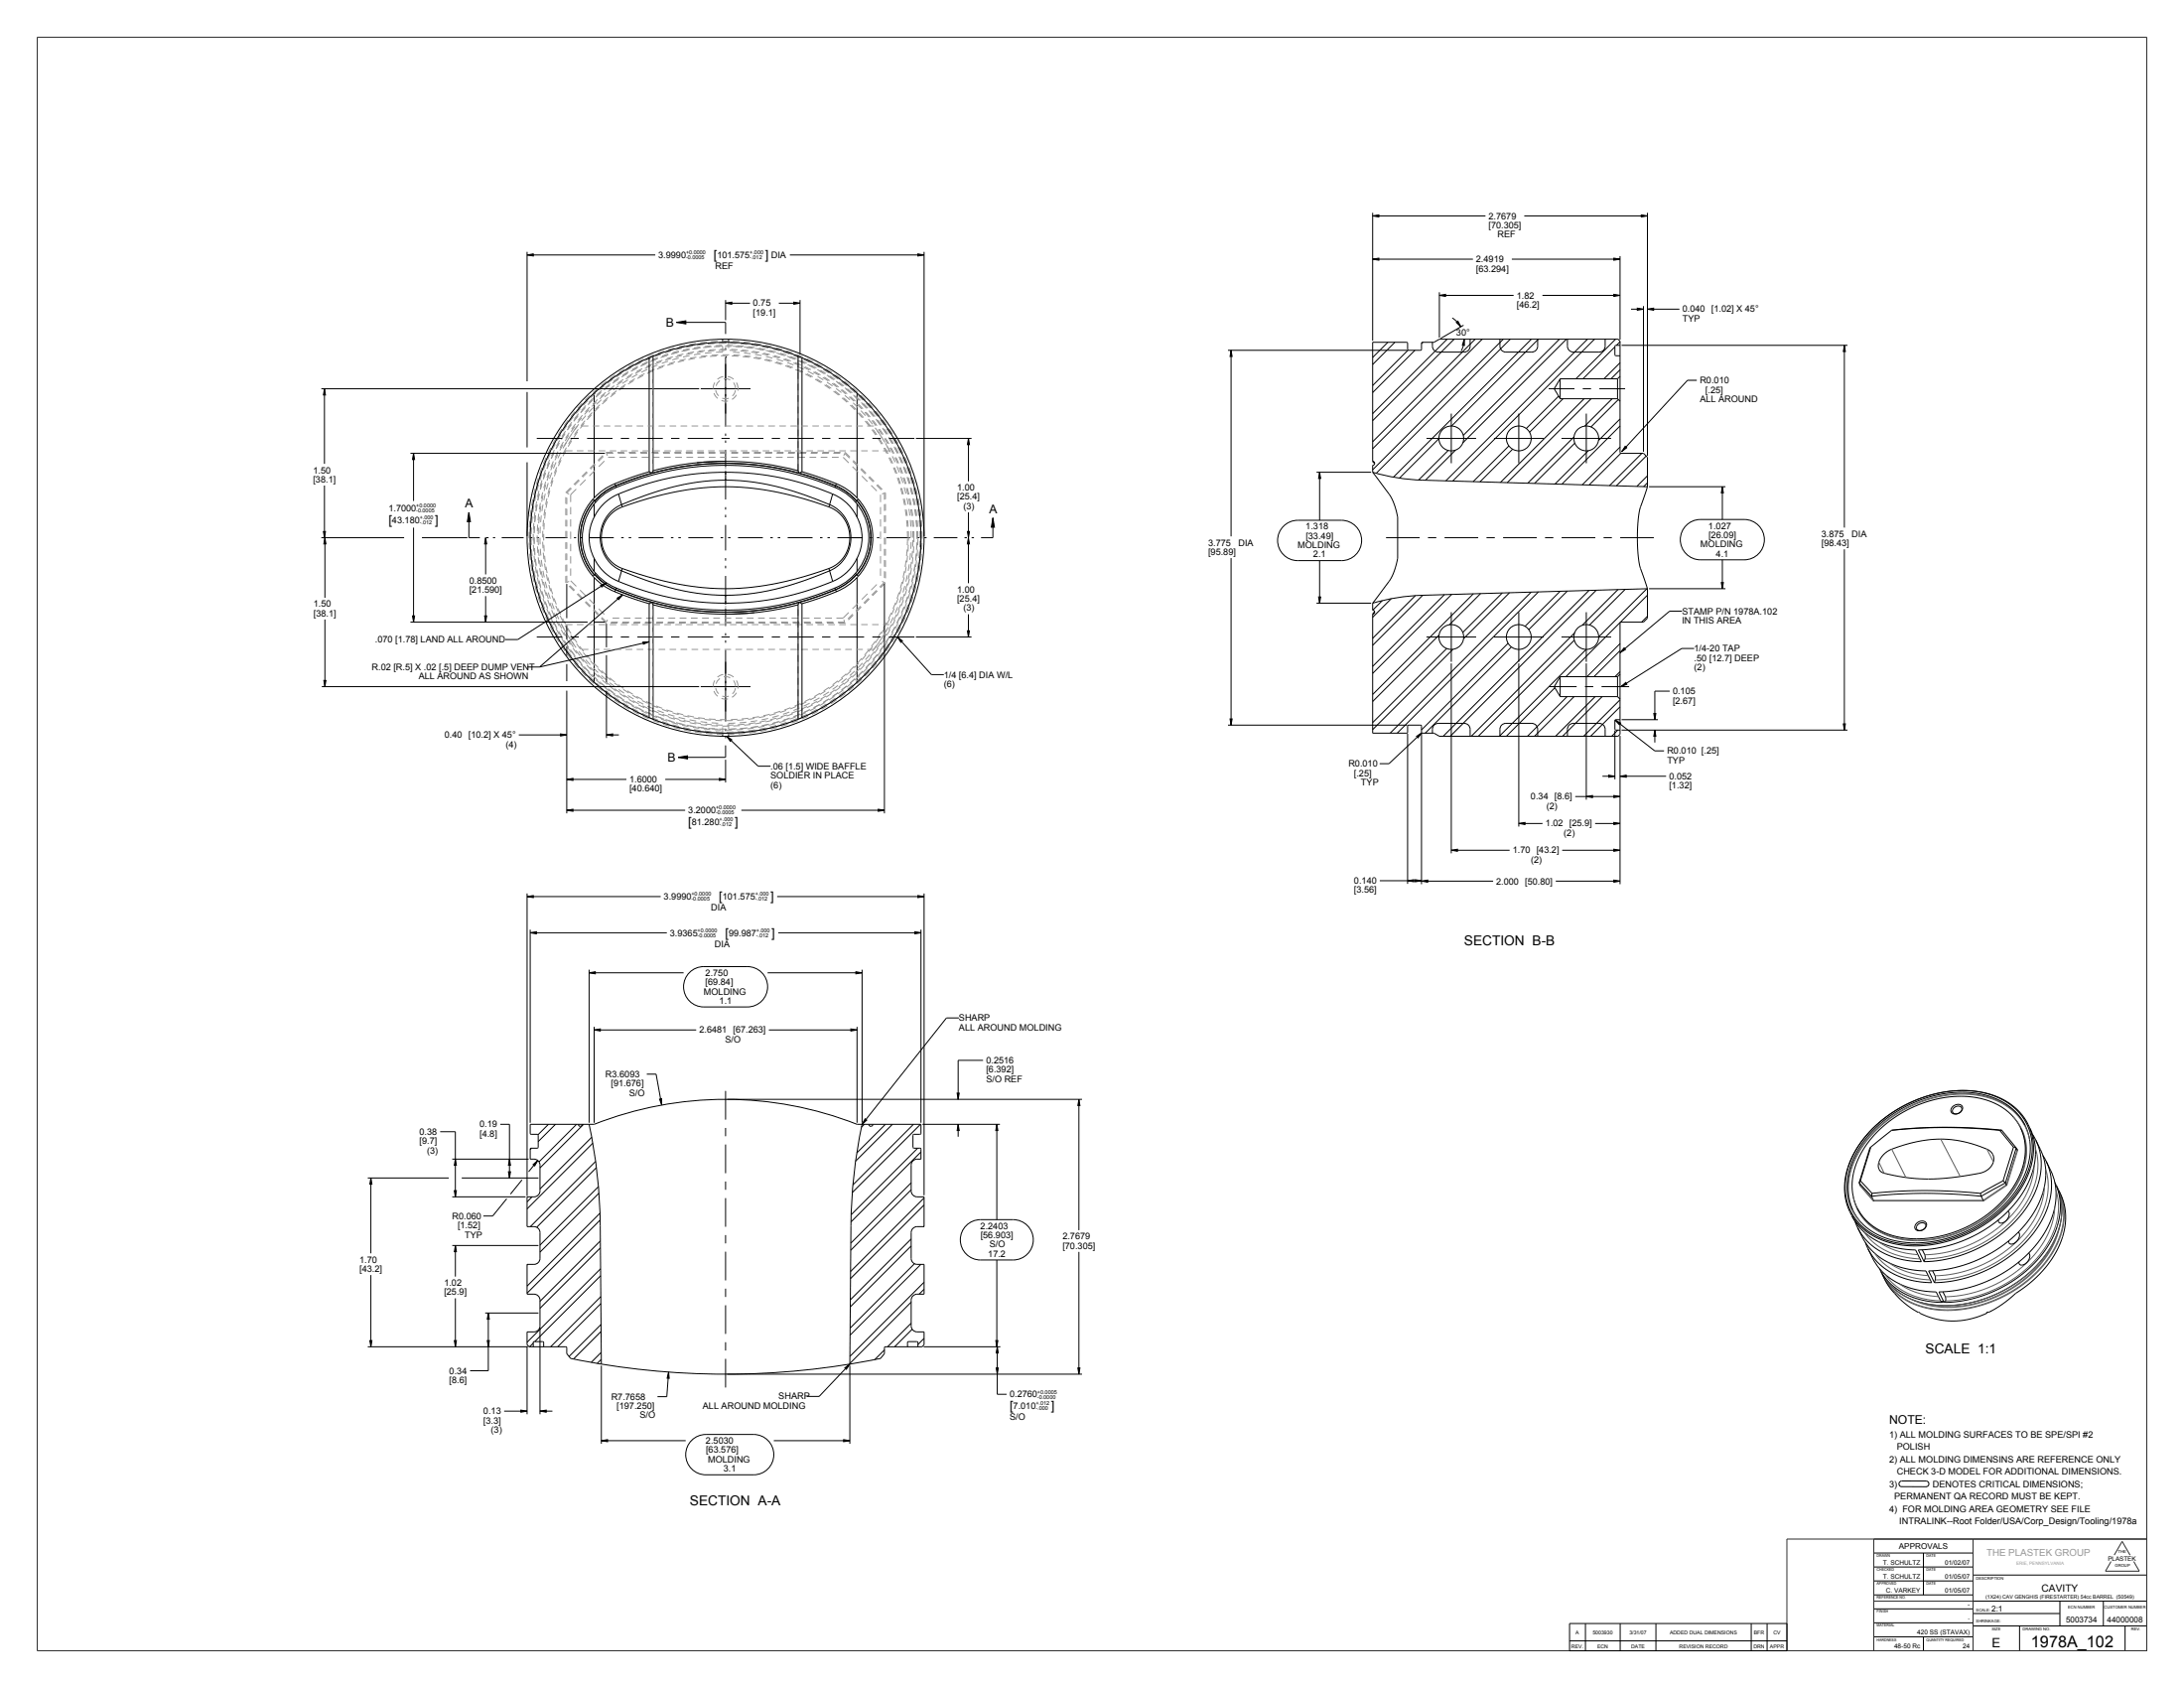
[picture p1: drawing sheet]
<svg xmlns="http://www.w3.org/2000/svg" width="1118mm" height="864mm" viewBox="0 0 1118 864" stroke-linecap="round" stroke-linejoin="round" font-family="sans-serif">
<g fill="#000">
<path d="M702 110h4v1zM840 110h3l-3 1zM270 130h3v1zM470 130h3l-3 1zM702 133l4-1v1zM826 132l3 1h-3zM371 155h3v1zM406 155h3l-3 1zM737 151h3v1zM826 151h3l-3 1zM838 158h3l-3 1zM843 158h3v1z"/>
<path d="M346 165l5-1v2zM630 179l1 3h-2zM745 165l1-1 2 3zM749 174v3h-1zM944 177v3h-1zM166 199l1 3h-2zM212 232v3h-1zM496 224v3h-1zM832 228v1l-2 2zM675 242l1 3h-1zM881 249l1 3h-1zM165 272h2l-1 3z"/>
<path d="M166 275l1 3h-1zM240 262l1 5h-2zM249 275v3h-1zM496 275v3h-1zM495 272h1v3zM508 265l1 5h-2zM307 299l3-1-2 2zM211 315h1v3zM248 315h1v3zM316 306l3-2-2 3zM675 305h1l-1 4zM881 298h1l-1 3z"/>
<path d="M329 329l3-1-3 2zM459 326l3 2-1 1zM495 323h1v3zM831 331l1 1-3 2zM166 348h1l-1 3zM830 351l2-2 1 1zM287 375l3 1-3 1zM310 376l4-1v2zM372 377l2 1v1zM629 368h2l-1 3zM725 377l3-2-2 2zM826 368l3 2v1z"/>
<path d="M847 374v3h-1zM846 365h1v3zM943 370h1v4zM290 399l3-1v1zM347 387h5v1zM368 398l3 1h-3zM823 397h3l-3 1zM829 397h3v1zM290 415l3-1v1zM449 414l4 1h-4zM812 408l3-1v1zM826 407l3 1h-3z"/>
<path d="M743 435l3-1v2zM777 421h3v1zM826 434l3 1-3 1zM826 421h3l-3 1zM270 459l3-1v1zM470 458l3 1h-3zM720 451l3-1v1zM724 450l3 1h-3zM727 451l4-1v1zM826 450l3 1h-3zM271 477h3v1zM468 477h3l-3 1z"/>
<path d="M301 498l4-1v1zM438 497l3 1h-3zM304 527l3-1v1zM435 526l4 1h-4zM338 562h1v3zM443 572l1 1-3 2zM490 575l1 3h-1zM490 559h1l-1 3zM510 575l1 3h-1zM552 562l1 4h-1zM233 593l1 3h-2zM261 593v3h-1z"/>
<path d="M273 596l2-2-1 2zM190 603v3h-1zM232 609h2l-1 3zM260 599h1v4zM233 637l1 3h-2zM250 672v3h-1zM189 686h1v3zM232 686h2l-1 3zM249 686h1v3zM432 700l3-2-2 3zM510 686h1l-1 3zM510 689l1 3h-1z"/>
<path d="M342 702v3h-1zM510 700h1l-1 3zM552 700h1l-1 3zM267 721l3 1h-3zM276 722l4-1v1zM308 737h3v1zM432 737h3l-3 1z"/>
</g>
<g fill="none" stroke="#000" stroke-width=".51">
<path d="M702 110h4v1zM702 109v65M702 110h58M780 110h63M840 110h3l-3 1zM843 109v124M270 130h3v1zM270 129v66M270 130h65M404 130h69M470 130h3l-3 1zM473 129v145"/>
<path d="M702 133l4-1v1zM702 133h52M774 133h55M826 132l3 1h-3zM829 131v43M371 155h3v1zM371 154v10M371 155h13M399 155h10M406 155h3l-3 1zM409 154v27M737 151h3v1z"/>
<path d="M737 150v23M737 151h38M789 151h40M826 151h3l-3 1zM835 158h6M838 158h3l-3 1zM841 157v74M843 158h3v1zM843 158h16M346 165l5-1v2zM346 165h25v6M370 174v1"/>
<path d="M371 174v2M371 178v1M373 174v1M628 179h92M630 179l1 3h-2zM630 179v95M710 175l-8 8M714 175l-12 11M721 179l-19 18M724 179l-22 22M728 175l-1 1M741 174l-39 38"/>
<path d="M743 163l4 4M744 174l-42 41M745 165l1-1 2 3zM749 166l-12 7M749 174v3h-1zM749 174l-1 6M752 174v4l-1 1-1 1h-15l-2-2v-3M755 174l-53 52M758 174l-56 56M768 174v4l1 2h2h14l2-2v-4M769 174l-67 66M773 174l-69 68"/>
<path d="M784 174l-71 70M787 174l-44 44M798 174l-49 49M802 174l-53 52M802 174v4l1 2h2h14l2-2v-4M812 174l-72 72M816 174l-73 72M826 177l-16 17M827 174l-21 20M829 177h-2h-1v5h3M829 175l-2 2M830 177h115"/>
<path d="M944 177v3h-1zM944 177v93M164 199h194M166 199l1 3h-2zM166 199v38M371 183h.1M371 183v12M371 198v1M798 194l-3 5 3 5M798 194v10M798 194h30M828 194v10"/>
<path d="M829 186l-8 8M829 189l-5 5M829 193l-1 1M868 195h-4l-34 36M270 201v28M304 201v54M371 202v1M371 206v12M439 201v54M798 203l-17 16M798 204h30M800 204l-17 17"/>
<path d="M811 204l-43 43M814 204l-43 43M825 204l-14 14M828 204l1 1M828 204l-14 14M829 214l-11 11M829 218l-30 30M210 232h100M212 232v3h-1zM212 232v24M270 237v37M357 237l17-1 16 1"/>
<path d="M371 222v1M371 225v2M371 230v9M371 240h.1M469 224h28M496 224v3h-1zM496 224v22M702 236v-61h18v1l1 3h6l1-4h6l3-1h91l1 1v56l1 1h11l2 2v15M702 238v4M702 238h.1M702 236h.1M702 236l1 1"/>
<path d="M703 237h.1M703 237l-1 1M736 224l-20 21M741 230l-15 16M745 230l-16 16M772 228l-18 18M774 230l-17 17M805 224l-23 23M806 227l-21 20M813 231l-17 17M829 229l-19 19M829 232l-16 16"/>
<path d="M832 228v1l-2 2zM840 232l-16 16M842 233l-15 16M166 248v27M303 255l1 1M303 255a30 30 0 0 0 0 40M304 255h-1M304 258v7M304 256a29 29 0 0 0 0 38M304 256h.1M304 256l1 1M315 249l-6 3-5 4"/>
<path d="M315 249v-1a21 21 0 0 0-11 7M315 249l-5 3-6 4M315 249h.1M315 249a28 28 0 0 0-17 26 28 28 0 0 0 17 26M317 253l1 5M317 253a24 24 0 0 0-13 12M318 258a18 18 0 0 0-11 17M318 258v1M318 259a17 17 0 0 0-10 16 17 17 0 0 0 10 16M371 242v4M371 246a135 135 0 0 1 54 12M371 242a139 139 0 0 1 55 11"/>
<path d="M371 242a139 139 0 0 0-54 11M371 246a135 135 0 0 0-53 12M371 241v2M371 243v1M371 244h.1M371 245v11M371 259v2M424 259a140 140 0 0 0-106 0M424 259a17 17 0 0 1 11 16 17 17 0 0 1-11 16M425 258l-1 1M425 258a18 18 0 0 1 10 17M426 253a24 24 0 0 1 13 12"/>
<path d="M426 253l-1 5M427 249a144 144 0 0 0-112 0M427 249a28 28 0 0 1 18 26 28 28 0 0 1-18 26M428 249h.1M428 249a143 143 0 0 0-113 0M428 249h-1M428 249l5 3 5 4M428 249v-1a21 21 0 0 1 11 7M428 249l5 2 5 5M438 256v1M438 256h.1M438 256a29 29 0 0 1 0 38"/>
<path d="M439 255h.1M439 258v7M439 255a30 30 0 0 1 0 40M439 255l-1 1M674 242h28M675 242l1 3h-1zM675 242v24M702 242a102 102 0 0 0 27 4l114 3M702 242l4 4a34 34 0 0 1 9 19v21a34 34 0 0 1-9 18l-4 5M843 249l-2 5a62 62 0 0 0 2 47M843 243l-5 6M843 247l-2 2"/>
<path d="M844 249h39M881 249l1 3h-1zM881 249v17M164 275h43M165 272h2l-1 3zM166 275l1 3h-1zM166 275v31M212 270v48M216 275h23M240 262l1 5h-2zM240 262v13h6M249 275v3h-1z"/>
<path d="M249 275v19M249 275h1M252 275h1M257 275h11M271 275h1M275 275h1M279 275h11M294 275h1M297 275h1M301 275h6M301 275l1 6 2 5M304 265l-2 5-1 5"/>
<path d="M307 275a18 18 0 0 0 11 17M314 275h-12M318 275h1M322 275h1M327 275h13M343 275h2M347 275h1M352 275h13M369 275h1M371 263v2M371 269v13M373 275h1"/>
<path d="M378 275h12M394 275h1M398 275h1M403 275h13M420 275h1M423 275h2M429 275h12M435 275a18 18 0 0 1-10 17M435 275h6M439 265l1 5 1 5M441 275l-1 6-1 5M445 275h1"/>
<path d="M449 275h1M454 275h12M469 275h2M473 275h1M478 275h12M494 275h1M495 272h1v3zM496 275v3h-1zM496 262v36M497 275h1M508 265l1 5h-2zM508 265v10h-6"/>
<path d="M656 270l3-3 4-1h23a10 10 0 0 1 11 11 10 10 0 0 1-11 10h-22a10 10 0 0 1-9-6 10 10 0 0 1 1-11zM862 269l3-2 4-1h24a10 10 0 0 1 10 10 10 10 0 0 1-10 10h-23a10 10 0 0 1-9-6 10 10 0 0 1 1-11zM290 299v17M303 295h1M304 286a24 24 0 0 0 13 11M304 286v6M304 295v54M304 295a17 17 0 0 0 11 7M304 294l-1 1M304 294h.1M304 294l6 5 5 3M304 294l5 4 6 4"/>
<path d="M305 293l-1 1M307 299l3-1-2 2zM310 298l-45 29h-6M317 297a139 139 0 0 0 54 12M318 292a135 135 0 0 0 53 13M318 292l-1 5M318 291v1M371 286v1M371 289v2M371 295v11M424 291l1 1M424 291a140 140 0 0 1-106 0"/>
<path d="M425 292l1 5M425 292a135 135 0 0 1-54 13M426 297a139 139 0 0 1-55 12M438 293v1M438 294l-4 4-6 4M438 294h.1M438 294l1 1M439 295a17 17 0 0 1-11 7M439 286a24 24 0 0 1-13 11M439 286v6M439 295v54M439 295h.1"/>
<path d="M453 299v117M630 286v85M675 287v22M881 298h1l-1 3zM881 286v15M944 281v93M166 317v34M210 318h91M211 315h1v3zM248 315h1v3zM249 305v13M290 320v7"/>
<path d="M304 318h6M310 319v12M315 302h.1M315 302a143 143 0 0 0 113 0M315 301h1a144 144 0 0 0 111 0M315 301v1M316 306l3-2-2 3zM319 304l-43 37M352 313l17 1 17-1M371 311v9M371 305v4M371 306h.1"/>
<path d="M371 307h.1M371 307v2M371 310h.1M371 310v1M371 311h.1M427 301l1 1M428 302h.1M496 314v12M674 309h28M675 305h1l-1 4zM702 309v3M702 314h.1"/>
<path d="M702 312h.1M702 312l1 1M703 314h-1M703 313v1M703 313h.1M703 313l-1 1M707 307l-5 5M712 306l-10 10M724 305l-22 22M728 305l-26 25M739 304l-37 37M743 304l-41 41"/>
<path d="M754 304l-52 51M758 304l-16 16M769 303l-20 21M772 303l-23 24M784 303l-73 72M787 303l-72 72M798 302l-18 18M802 302l-20 20M813 302l-74 75M817 302l-75 75M828 302l-18 18M832 302l-19 18"/>
<path d="M843 301l-25 25M843 301l-115 4a101 101 0 0 0-26 4M843 301v15l-2 2h-11l-1 1v57l-1 1h-91l-3-2h-6l-1-4h-6l-1 4h-18v-61M843 304l-42 42M843 315l-3 3M844 301h39M861 313h-7l-25 21M290 331v5M290 340v8M310 335v14M329 329l3-1-3 2zM332 328l-56 13"/>
<path d="M371 324v1M371 328v1M371 333v12M459 326l3 2-1 1zM459 326l18 19h6M469 326h28M495 323h1v3zM736 325l-34 34M740 332l-38 38M743 339v98M743 332l-41 41M772 329l-45 44"/>
<path d="M773 331l-44 44M777 339v84M806 328l-50 49M806 324l-53 53M812 332l-45 45M812 339v70M829 329l-17 17M829 333l-13 13M831 331l1 1-3 2zM867 332h-6l-31 19M165 351h193M166 348h1l-1 3z"/>
<path d="M270 341h6M290 353v63M310 354v24M371 348v2M371 352v1M371 357v12M796 352l-25 25M798 356h30M798 346h30M798 346l-3 5 3 5M798 346v10M802 356l-20 21"/>
<path d="M805 356l-20 21M816 356l-20 21M820 356l-20 21M828 356l1 2M828 346v10M829 344l-3 2M829 358l-19 19M829 345l-1 1M830 351l2-2 1 1zM854 354h-7v14M265 376h25M287 375l3 1-3 1z"/>
<path d="M310 376l4-1v2zM310 376h7M370 375v2M371 373v1M371 376v2M372 377l2 1v1zM372 377l16 15h6M373 375v2M628 371h92M629 368h2l-1 3zM720 375v77M725 377l3-2-2 2z"/>
<path d="M727 375v77M728 375l-17 16h-5M733 375v-3l2-2h15l1 1 1 1v5M768 377v-5l1-1 2-1h14l2 2v5M802 377v-5l1-1 2-1h14l2 2v5M826 374v25M826 368l3 2v1zM826 368l21 16h5M828 374l-3 3M829 368h-2l-1 1v4l3 1M829 362l-15 15M829 376v76"/>
<path d="M830 374h115M830 368h18M846 365h1v3zM847 374v3h-1zM847 374v6M943 370h1v4zM290 399l3-1v1zM290 399h31M340 399h31M347 387h5v1zM368 398l3 1h-3zM371 381v6h-24"/>
<path d="M371 389v11M820 397h6M823 397h3l-3 1zM829 397h3v1zM829 397h24M290 415l3-1v1zM290 415h61M379 415h74M449 414l4 1h-4zM806 408h23M812 408l3-1v1zM826 407l3 1h-3z"/>
<path d="M743 435l3-1v2zM743 435h29M777 421h3v1zM777 421h12M799 435h30M816 421h13M826 434l3 1-3 1zM826 421h3l-3 1zM270 459l3-1v1zM270 457v155M270 459h68M398 459h75"/>
<path d="M470 458l3 1h-3zM473 457v155M706 451h21M720 451l3-1v1zM724 450l3 1h-3zM727 451l4-1v1zM727 451h37M796 451h33M826 450l3 1h-3zM271 477h3v1zM271 476v98M271 477h70"/>
<path d="M398 477h73M468 477h3l-3 1zM471 476v98M301 498l4-1v1zM301 496v78M301 498h49M352 498l3-2 4-1h23a10 10 0 0 1 11 10 10 10 0 0 1-11 10h-22a10 10 0 0 1-9-6 10 10 0 0 1 1-11zM393 498h48M438 497l3 1h-3zM441 496v78M304 527l3-1v1zM304 525v49"/>
<path d="M304 527h52M393 527h46M435 526l4 1h-4zM439 525v49M491 521h-7l-43 54a258 258 0 0 0-6 52v71l-16 16h-6M331 550h5l3 15M490 559h1l-1 3zM503 542h-13v20M225 579h8v33M256 575h5v28M271 575h33a183 183 0 0 1 135 0h32v5h-3l-1 1v6l4 1v5a4 4 0 0 0-5 3l1 15 2 1h4v16h-5l-1 1-1 2 1 14 2 2h4v15h-4l-2 2-1 14 1 2 1 1h5v7l-1 1h-19v4l-2 2a395 395 0 0 1-159 0l-2-2v-4h-19l-1-1v-7h5l1-1v-2v-14l-2-2h-4v-15h5l1-2v-1v-15l-2-1h-4v-16h4l2-1v-15a4 4 0 0 0-5-3v-5l4-1v-6l-4-1zM281 575l-6 6"/>
<path d="M284 575l-9 9M295 575l-19 19M296 575l1 1M296 575h.1M297 576h.1M298 575l-1 1M298 575h.1M299 575l-23 23M301 575a263 263 0 0 1 6 58l1 65M338 562h1v3zM372 562h182M442 575l-1 2"/>
<path d="M443 572l1 1-3 2zM445 575l1 1M445 575h.1M446 576h.1M447 575l-1 1M447 575h.1M453 575l-15 15M457 575l-19 19M467 575l-31 31M471 575l-35 35M472 575h40M490 575l1 3h-1z"/>
<path d="M490 575v7M510 575l1 3h-1zM510 575v49M552 562l1 4h-1zM552 562v67M958 578a64 64 0 0 1 61-18 29 29 0 0 1 18 43 64 64 0 0 1-70 33 29 29 0 0 1-19-44l4-7zM959 577a63 63 0 0 1 60-17 29 29 0 0 1 17 42 64 64 0 0 1-69 33 29 29 0 0 1-19-43l4-8zM959 578a62 62 0 0 1 59-17 28 28 0 0 1 18 41 62 62 0 0 1-70 32 28 28 0 0 1-17-41l4-8zM961 579a58 58 0 0 1 57-16 27 27 0 0 1 15 39 59 59 0 0 1-65 30 27 27 0 0 1-17-39l4-8zM968 578l-11 9M968 578a268 268 0 0 1 56 0M968 578h.1"/>
<path d="M968 578a268 268 0 0 1 55 0M1023 578l7 9M1024 578l8 9M1024 578h-1M1039 577a35 35 0 0 1-7 38 68 68 0 0 1-50 24l3 6M231 593h40M233 593l1 3h-2zM260 599h1v4zM261 593v3h-1zM272 587l-1 1M273 596l2-2-1 2zM275 594l-4 5"/>
<path d="M303 582l-27 26M303 585l-33 33M305 594l-34 34M305 597l-30 31M470 587l-34 34M471 589l-36 36M957 587l-6 18M957 587l-5 17M964 591v-1a56 56 0 0 1 55-1 7 7 0 0 1-5 11 93 93 0 0 1-51-1h-1a6 6 0 0 1 2-8zM1030 587l-5 17M1030 587h2M1032 587l-6 18"/>
<path d="M1032 587v1M1032 588h.1M1032 588h1M1040 580a32 32 0 0 1-2 37 67 67 0 0 1-53 28M1044 588a35 35 0 0 1-7 38 68 68 0 0 1-50 24l3 6M1045 591a32 32 0 0 1-2 37 67 67 0 0 1-53 28M1049 599l3 6M188 603h42M190 603v3h-1zM190 603v38M231 612h38M232 609h2l-1 3z"/>
<path d="M236 603h40M259 613l-7 9h-5M267 604l-6 7M272 612l-2 3M306 607l-30 30M306 610l-30 31M466 605l-31 31M466 609l-31 31M473 613l-38 38M473 616l-38 38M951 605l1 1M951 605l7 7"/>
<path d="M952 606h.1M952 604l6 7M952 604l-1 1M958 612l1 2M958 612a267 267 0 0 1 56 0M958 611a268 268 0 0 1 55 0M958 611v1M1013 611l1 1M1014 612l1 2M1025 604l-12 7M1025 604l1 1M1026 605l-12 7"/>
<path d="M1026 605l1 1M1052 605h.1M1052 605a43 43 0 0 1-17 39 68 68 0 0 1-43 17l3 5M1052 605v2M1052 607a38 38 0 0 1-11 39 67 67 0 0 1-46 20M1052 607l1 2a30 30 0 0 1 1 20M1053 608l1 1M231 637h45M233 637l1 3h-2zM233 637v16M307 621l-37 37M307 624l-37 38"/>
<path d="M307 635l-31 31M307 638l-31 31M466 634l-31 31M466 637l-31 32M473 627v1M494 627l3-2 3-1h18a10 10 0 0 1 11 10 10 10 0 0 1-11 11h-16a10 10 0 0 1-10-6 10 10 0 0 1 2-12zM948 622a35 35 0 0 0 32 17l3 6a35 35 0 0 1-32-17l-2-3M953 633a35 35 0 0 0 33 17l2 6a35 35 0 0 1-32-17l-1-3M984 639l1 4v2M1053 631a63 63 0 0 1-72 35 29 29 0 0 1-18-15M1053 631h.1M1054 629l-1 2"/>
<path d="M1054 629h.1M190 652v37M270 647h.1M307 649l-37 38M307 653l-33 33M468 647l-33 32M471 647l-36 36M473 656l-38 38M473 660l-3 2M510 645v44M552 640v63M958 644l4 5"/>
<path d="M962 649l1 2M962 649h.1M962 649v1a37 37 0 0 0 29 11l2 5M963 651a35 35 0 0 0 31 15M963 652l1 1M989 650l1 3v2M990 655v1M233 664v25M248 672h28M250 672v3h-1zM250 672v29h-9M276 679v45"/>
<path d="M307 663l-25 26M307 667l-22 22M308 678l-17 16M466 666l-31 32M466 677l-12 12M993 666h2M993 666h1M994 666h1M994 661l2 3-1 2M995 666h.1M188 689h82M189 686h1v3z"/>
<path d="M232 686h2l-1 3zM249 686h1v3zM270 689v35M273 689v-2v-1h5v3M273 687l-2 2M308 681l-15 14M308 692l-5 5M308 695l-2 3M308 699v40M432 700l3-2-2 3zM435 699v40M453 691l-5 5"/>
<path d="M464 689v-2l1-1h4l1 3M467 680l-9 9M473 689h39M473 685l-3 3M510 686h1l-1 3zM510 700h1l-1 3zM510 689l1 3h-1zM510 689v24h5M552 700h1l-1 3zM342 702v3h-1zM342 702l-1 13h-5M372 703h182"/>
<path d="M258 722h12M267 721l3 1h-3zM276 722l4-1v1zM276 722h7M308 737h3v1zM308 737h43M354 736l3-1 3-1h26a10 10 0 0 1 10 10 10 10 0 0 1-10 11h-25a10 10 0 0 1-9-7 10 10 0 0 1 2-12zM396 737h39M432 737h3l-3 1zM972 758h1h13a1.5 1.5 0 0 1 1 1 1.5 1.5 0 0 1-1 2h-13l-1-2zM959 787h140v58h-140zM959 795h51"/>
<path d="M984 795v21M1010 787v58M959 816h51M959 809h51M959 802h51M1010 819h89M1010 806h89M1054 819v13M1076 819v13M803 831h111v14h-111zM803 840h111M811 831v14"/>
<path d="M829 831v14M847 831v14M896 831v14M904 831v14M959 837h51M959 830h51M959 823h51M984 837v8M1010 832h89M1010 825h44M1033 832v13M1087 832v13"/>
<circle cx="743" cy="224" r="6"/>
<circle cx="777" cy="224" r="6"/>
<circle cx="812" cy="224" r="6"/>
<circle cx="371" cy="275" r="102"/>
<circle cx="743" cy="326" r="6"/>
<circle cx="777" cy="326" r="6"/>
<circle cx="812" cy="326" r="6"/>
</g>
<path d="M19 19h1080v826h-1080zM959 787v58M1010 787v58M1080 799l-3 5h18l-3-5M1082 796l4-7 4 7M1099 787h-185v58M959 819h51" fill="none" stroke="#313131" stroke-width=".51"/>
<g fill="none" stroke="#939393" stroke-width=".51">
<path d="M353 179l-3 1M359 178h-4M361 178h.1M364 177l-3 1M370 177h-4M370 177v3h-4M373 175v3M375 177h3M381 178h3M386 178l4 1M392 179l3 1M312 197l-3 2"/>
<path d="M317 197l-3 2M317 194l-3 2M321 194l-3 2M321 191l-2 2M326 192l-3 1M326 188l-3 2M331 189l-3 1M331 186l-3 1M337 187l-4 1M337 183l-3 2M342 185l-3 1M342 182l-3 1"/>
<path d="M347 183l-3 1M347 180l-3 1M353 182l-3 1M358 181l-3 1M364 180l-3 1M375 180h3M381 181h3M386 181l4 1M392 182l3 1M397 181l4 1M397 184l4 1M403 182l3 1"/>
<path d="M403 186l3 1M408 184l3 2M408 188l3 1M413 186l3 2M413 190l3 2M418 189l3 2M418 193l3 1M423 192l3 2M423 196l3 1M428 195l3 2M428 199l3 2M432 198l3 3"/>
<path d="M292 217l-2 3M296 213l-2 2M296 217l-2 3M300 208l-3 3M300 213l-2 2M303 204l-2 3M304 208l-3 3M308 201l-3 2M308 205l-3 2M312 201l-3 2M432 202l3 3M437 206l2 2"/>
<path d="M437 202l2 2M441 210l2 3M441 206l2 2M444 214l2 3M445 210l2 3M448 219l2 3M448 214l2 3M452 219l2 3M281 237l-1 3M284 232l-2 3M285 236l-2 4M286 227l-1 3"/>
<path d="M287 231l-2 3M289 222l-2 3M290 226l-2 3M293 222l-2 2M304 237l-2 3M305 238l-3 2M308 233l-2 3M309 234l-3 2M309 236l-3 3M309 236h.1M310 231h4M310 231v1"/>
<path d="M311 234h4M314 232h-4l1 1M316 231h3M316 232h4M317 234h3M322 231h3M322 232h3M323 234h3M328 231h3M328 232h3M328 234h4M333 231h4"/>
<path d="M334 232h3M334 234h4M339 231h4M339 232h4M340 234h3M345 231h4M345 232h4M346 234h3M351 231h3M351 232h3M351 234h4M357 231h3"/>
<path d="M357 232h3M357 234h3M363 231h3M363 232h3M363 234h3M368 231h4M368 232h4M368 234h4M374 234h4M374 232h4M374 231h4M380 234h3"/>
<path d="M380 232h3M380 231h4M386 234h3M386 232h3M386 231h3M391 234h4M392 232h3M392 231h3M397 234h4M397 232h4M398 231h3M403 234h3"/>
<path d="M403 232h4M403 231h4M409 234h3M409 232h4M409 231h4M414 234h4M415 232h3M415 231h3M420 234h3M421 232h3M421 231h3M426 234h3"/>
<path d="M426 232h4M427 231h3M431 234l3 3M432 232h.1M432 232v1M432 232l3 2M436 239l3 3M436 236l3 2M437 236l2 2M441 240l2 2M451 224l2 2M454 228l2 3"/>
<path d="M455 224l1 3M457 233l1 3M458 229l1 3M459 239l1 3M460 234l1 3M462 239l2 3M275 258l-1 4M276 253l-1 3M277 247l-1 4M278 258l-1 4M279 253l-1 3M279 242l-1 3"/>
<path d="M281 247l-1 3M282 242l-1 3M290 252h.1M290 254v4M290 255v3M290 252l1 1M292 250l-2 2M292 259v4M295 250l-3 3v4M296 245l-2 3M297 246l-3 2M300 245l-3 3"/>
<path d="M300 241l-2 3M301 242l-3 2M303 255h.1M304 241l-2 3M427 249h.1M439 255h.1M440 240l3 2M441 244l3 2M444 244l3 3M445 244l2 2M446 248l3 3M449 248l2 3"/>
<path d="M449 251h.1M449 248l2 2M451 253v4M451 259v4M453 252l-2 1M453 252v4M453 258v3M453 252h.1M453 252v3M461 244l1 3M463 249l1 4M464 255l1 3"/>
<path d="M464 244l1 3M466 249l1 4M467 255l1 3M273 275v3M273 269v4M274 264v3M276 275v4M276 269v4M277 264v3M290 260v4M290 266v3M290 272v3"/>
<path d="M290 277v4M292 266v3M292 272v4M292 278v4M451 266v3M451 272v4M451 278v4M453 264v3M453 269v4M453 275v4M465 260l1 4M466 266v3"/>
<path d="M466 272v3M466 277v4M468 260l1 4M469 266v3M469 272v3M469 277v4M273 281l1 3M274 286v4M275 292v3M276 297l1 4M276 281l1 3M277 286v4"/>
<path d="M278 292l1 3M279 298l1 3M290 283v4M290 289v3M290 295v3M290 298h.1M290 295v3l1-1M291 300l3 2M292 300l2 2M292 285v3M292 291v4M292 297l3 3"/>
<path d="M303 295h.1M439 295h.1M449 299l-3 3M451 285v3M451 291v4M451 297h.1M451 297l2 1M453 298l-3 2M453 281v3M453 287v3M453 292v4M453 298h.1"/>
<path d="M453 298l-2 3M463 300l-1 3M464 294v4M465 289v3M466 283v3M466 300l-1 3M467 294v3M468 289v3M469 283v3M277 303l1 3M279 308l1 3M280 301h.1"/>
<path d="M281 303l1 3M281 314l2 3M282 308l2 4M284 319l1 3M285 314l1 3M287 319l2 3M295 304l3 2M296 304l2 2M297 302l3 3M299 308l3 3M300 308l2 2M302 307l2 3"/>
<path d="M304 312l2 3M304 312l2 2M306 311l3 3M308 316l2 2M309 314h.1M310 318h.1M311 317l-1 1M312 319h4M313 318h3M313 316h4M315 301h.1M318 319h4"/>
<path d="M318 318h4M319 316h4M324 319h4M324 318h4M325 316h3M330 319h3M330 318h4M331 316h3M336 319h3M336 318h3M336 316h4M342 319h3"/>
<path d="M342 318h3M342 316h4M347 319h4M347 318h4M348 316h3M353 319h4M353 318h4M354 316h3M359 319h4M359 318h4M359 316h4M365 319h3"/>
<path d="M365 318h3M365 316h3M371 319h3M371 318h3M371 316h3M376 316h4M377 318h3M377 319h3M382 316h4M382 318h4M382 319h4M388 316h3"/>
<path d="M388 318h4M388 319h4M394 316h3M394 318h3M394 319h4M399 316h4M400 318h3M400 319h3M405 316h4M406 318h3M406 319h3M411 316h3"/>
<path d="M411 318h4M411 319h4M417 316h3M417 318h4M417 319h4M422 316h4M423 318h3M423 319h4M427 301h.1M429 318h3M429 319h3M432 317v1"/>
<path d="M432 318h.1M432 318v1M432 319h.1M434 313l-3 3h-3M436 314l-2 3M437 315l-3 2M439 309l-3 2M440 310l-2 3M441 311l-3 2M444 304l-3 3M444 306l-2 3M445 306l-3 3"/>
<path d="M449 302l-3 2M449 302l-3 3M457 316l-1 3M459 311l-1 3M461 316l-2 3M461 305l-1 3M463 310l-2 4M465 305l-1 3M286 324l2 3M289 328l2 3M290 324l2 3M292 333l2 3"/>
<path d="M293 329l2 2M296 338l2 2M296 333l2 3M300 338l2 2M441 339l-2 3M445 335l-2 3M445 339l-2 3M448 330l-2 3M449 335l-2 3M452 326l-2 3M452 330l-2 3M455 321l-2 3"/>
<path d="M455 326l-1 2M458 321l-2 3M300 342l2 2M303 346l3 2M304 342l2 2M308 350l2 2M308 346l2 2M312 349l3 2M312 353l3 2M317 353l2 2M317 356l2 2M321 356l3 2"/>
<path d="M321 359l3 2M326 359l3 1M414 360l-3 1M419 357l-3 2M424 358l-3 1M424 354l-3 2M429 355l-3 1M429 351l-3 2M433 347l-2 2M433 351l-2 2M437 343l-2 3M437 347l-2 3"/>
<path d="M442 343l-3 3M326 362l3 2M331 361l3 2M331 365l4 1M337 363l3 2M337 367l3 1M342 365l3 1M342 369l3 1M347 367l4 1M347 370l4 1M353 368l3 1M353 371l3 1"/>
<path d="M358 369l4 1M359 372l3 1M364 370h4M364 373h4M370 372v3M376 373h-3M376 370h-3v3M382 373h-4M382 373h.1M382 369l-4 1M387 372h-3M388 369h-4"/>
<path d="M393 371h-3M393 368h-3M398 369l-3 1M399 366l-4 1M404 368l-3 1M404 364l-3 1M409 366l-3 1M409 362l-3 1M414 363l-3 2M419 361l-3 1"/>
</g>
<g fill="none" stroke="#5d5d5d" stroke-width=".51">
<path d="M1030 571l2 3a28 28 0 0 1 0 32 60 60 0 0 1-64 27 28 28 0 0 1-18-15M1034 578a33 33 0 0 1-7 35 59 59 0 0 1-59 20 28 28 0 0 1-17-14M1036 576a35 35 0 0 0-34-17 63 63 0 0 0-54 36 30 30 0 0 0 0 24M961 595l3 5M968 588l7 14M993 583l10 19M1017 588l3 6M1032 588h1l-6 18-12 8h-56l-7-8M1032 588l-5 18-12 8h-56l-7-8M1039 583a29 29 0 0 0-26-22 62 62 0 0 0-64 34 28 28 0 0 0 3 30M1041 596a49 49 0 0 1-28 39 62 62 0 0 1-28 7M1042 587a38 38 0 0 1-13 38 66 66 0 0 1-44 19"/>
<path d="M1047 598a33 33 0 0 1-4 27M948 612l2 6M950 618h.1M964 600h.1M1046 607a49 49 0 0 1-28 38 62 62 0 0 1-28 8M1051 618a49 49 0 0 1-28 38 62 62 0 0 1-28 7M1052 609a38 38 0 0 1-12 38 66 66 0 0 1-44 19M1052 607l2 4M1054 609a33 33 0 0 1-6 35 64 64 0 0 1-65 25 30 30 0 0 1-19-16M1054 610v1M1054 611v1a31 31 0 0 1 0 17M1054 611h.1"/>
<path d="M1054 611a35 35 0 0 1-8 35 64 64 0 0 1-62 22 31 31 0 0 1-19-13M954 630a35 35 0 0 0 29 14M961 635a38 38 0 0 0 20 7M1043 625a64 64 0 0 1-53 30M1043 625h.1M1052 632a61 61 0 0 1-60 36l-9-2M1054 629a62 62 0 0 1-47 38 43 43 0 0 1-40-10l-2-2M1054 629h.1M1054 629a54 54 0 0 1-34 35 51 51 0 0 1-42 1M1054 627v2M959 641a35 35 0 0 0 29 14M963 651h.1"/>
<path d="M963 651l2 4M964 653h.1M965 652a35 35 0 0 0 28 14M965 654v1M966 646a38 38 0 0 0 21 7M972 657a38 38 0 0 0 20 6"/>
</g>
<path d="M464 275a93 93 0 0 0-137-81 93 93 0 0 0-6 160 93 93 0 0 0 143-73v-6M465 275a94 94 0 0 0-139-82 94 94 0 0 0-5 161 94 94 0 0 0 144-72v-7M467 275a96 96 0 0 0-142-84 96 96 0 0 0-5 165 96 96 0 0 0 147-74v-7M468 275a96 96 0 0 0-143-84 96 96 0 0 0-6 165 96 96 0 0 0 148-74l1-7M469 275a98 98 0 0 0-145-86 98 98 0 0 0-5 169 98 98 0 0 0 150-76v-7M470 275a98 98 0 0 0-146-86 98 98 0 0 0-6 169 98 98 0 0 0 151-76l1-7M471 275a99 99 0 0 0-148-87 99 99 0 0 0-5 171 99 99 0 0 0 153-77v-7M471 275a100 100 0 0 0-148-88 100 100 0 0 0-6 172 100 100 0 0 0 154-77v-7M472 275a101 101 0 0 0-149-88 101 101 0 0 0-6 173 101 101 0 0 0 155-78v-7" fill="none" stroke="#939393" stroke-width=".51" stroke-dasharray="3.4 2.2" stroke-linecap="butt"/>
<!-- layer: 05___PRT_ALL_AXES -->
<g fill="none" stroke="#000" stroke-width=".51">
<path d="M332 183v58M334 182v59M359 199h25M371 186v26M408 182v59M410 183v58M792 199h14M810 199h4M818 199h14M743 212v25M777 212v25M812 212v25"/>
<path d="M275 224h13M292 224h4M300 224h13M318 224h4M326 224h13M343 224h5M352 224h13M357 237l-12 1-11 3M369 224h4M378 224h13M390 237l18 4M395 224h4"/>
<path d="M403 224h13M421 224h4M429 224h13M446 224h5M455 224h13M703 237h.1M730 224h25M764 224h26M799 224h25M332 241l-18 7M332 241l1 1M333 242l-18 6"/>
<path d="M333 242a143 143 0 0 1 76 0M334 241h.1M334 241l-1 1M408 241l1 1M408 241h.1M409 242l19 6M410 241l18 7M410 241l-1 1M709 275h17M731 275h4M739 275h17M761 275h4"/>
<path d="M769 275h17M791 275h4M799 275h17M821 275h4M829 275h17M314 303l18 6M315 302l18 6M332 309v58M333 308l1 1M333 308l-1 1M334 309l18 4M334 309v59"/>
<path d="M334 309h.1M408 309h.1M408 309l-11 3-11 1M408 309v59M409 308a143 143 0 0 1-76 0M409 308l-1 1M409 308l1 1M410 309v58M428 302l-19 6M428 303l-18 6M743 313v26M777 313v26"/>
<path d="M812 313v26M275 326h13M292 326h4M300 326h13M318 326h4M326 326h13M343 326h5M352 326h13M369 326h4M371 339v25M378 326h13M395 326h4"/>
<path d="M403 326h13M421 326h4M429 326h13M446 326h5M455 326h13M730 326h25M764 326h26M799 326h25M359 351h25M793 351h14M811 351h4M820 351h14"/>
<path d="M371 558v15M371 577v4M999 566a2.7 2.7 0 0 1 3-1 2.7 2.7 0 0 1 2 3 2.9 2.9 0 0 1-3 2 2.9 2.9 0 0 1-3-3zM1000 567a2.2 2.2 0 0 1 2-1 2.2 2.2 0 0 1 2 1 2.5 2.5 0 0 1-2 3 2.5 2.5 0 0 1-3-2zM371 586v14M1042 583l2 5M1047 594l2 5M371 604v5M371 613v15M1028 620a4 4 0 0 1-1 4 4 4 0 0 1-4 1v-1M1054 609a34 34 0 0 1-5 37 78 78 0 0 1-19 17 34 34 0 0 1-13 8M371 632v4"/>
<path d="M951 628l2 5M956 639l2 5M981 626a2.7 2.7 0 0 1 3-1 2.7 2.7 0 0 1 2 2v1a2.9 2.9 0 0 1-3 2 2.9 2.9 0 0 1-3-3zM981 627a2.2 2.2 0 0 1 3-2 2.2 2.2 0 0 1 1 2 2.5 2.5 0 0 1-2 3 2.5 2.5 0 0 1-2-2zM1033 630v1a4 4 0 0 1-1 4 4 4 0 0 1-4 1v-1M371 640v15M371 659v5M964 653a42 42 0 0 0 18 18M1038 641a4 4 0 0 1 0 5 4 4 0 0 1-5 1v-1M371 668v14M982 671h.1M982 671v1a37 37 0 0 0 35 0"/>
<path d="M1017 671v1M371 687v4M371 695v15"/>
<circle cx="371" cy="275" r="100"/>
</g>
<g fill="none" stroke="#939393" stroke-width=".51">
<path d="M334 182h.1M334 185v3M334 190v4M334 196v4M408 182h.1M408 185v3M408 190v4M408 196v4M295 218l-2 4M298 218h3M303 218h4M309 218h3"/>
<path d="M315 218h3M320 218h4M326 218h3M331 218h4M334 202v4M334 208v4M334 214v3M334 220v3M337 218h3M343 218h3M348 218h4M354 218h3"/>
<path d="M359 218h4M365 218h3M371 218h3M376 218h4M382 218h3M388 218h3M393 218h4M399 218h3M404 218h4M408 202v4M408 208v4M408 214v3"/>
<path d="M408 220v3M410 218h3M416 218h3M421 218h4M427 218h3M433 218h3M438 218h4M444 218h3M287 231h.1M290 231h3M291 224l-2 4M295 231h4"/>
<path d="M301 231h3M306 231h4M312 231h3M318 231h3M323 231h4M329 231h3M334 226v3M334 231v4M334 237v4M334 231h4M340 231h3M346 231h3"/>
<path d="M351 231h4M357 231h3M362 231h4M368 231h3M374 231h3M379 231h3M385 231h3M390 231h4M396 231h3M402 231h3M407 231h3M408 226v3"/>
<path d="M408 231v4M408 237v4M413 231h3M418 231h4M424 231h3M429 231h4M435 231h3M441 231h3M446 231h4M449 220l2 4M453 227l2 4h-3M287 320l3 3"/>
<path d="M287 320h.1M290 320h3M295 320h4M301 320h3M306 320h4M312 320h3M318 320h3M323 320h4M329 320h3M334 309h.1M334 312v3M334 318v3"/>
<path d="M334 320h4M340 320h3M346 320h3M351 320h4M357 320h3M362 320h4M368 320h3M374 320h3M379 320h3M385 320h3M390 320h4M396 320h3"/>
<path d="M402 320h3M407 320h3M408 309h.1M408 312v3M408 318v3M413 320h3M418 320h4M424 320h3M429 320h4M435 320h3M441 320h3M446 320h4"/>
<path d="M452 320h3M291 326l3 4M298 332h3M303 332h4M309 332h3M315 332h3M320 332h4M326 332h3M331 332h4M334 323v4M334 329v4M334 335v4"/>
<path d="M337 332h3M343 332h3M348 332h4M354 332h3M359 332h4M365 332h3M371 332h3M376 332h4M382 332h3M388 332h3M393 332h4M399 332h3"/>
<path d="M404 332h4M408 323v4M408 329v4M408 335v4M410 332h3M416 332h3M421 332h4M427 332h3M433 332h3M438 332h4M450 329l-3 3h-3M454 322l-3 4"/>
<path d="M334 341v4M334 347v3M334 353v3M334 359v3M408 341v4M408 347v3M408 353v3M408 359v3M334 364v4M408 364v4"/>
</g>
<path d="M376 199a5 5 0 0 0-7-5 5 5 0 0 0-1 9 5 5 0 0 0 8-3v-1M378 199a6 6 0 0 0-10-6 6 6 0 0 0 0 11 6 6 0 0 0 10-4v-1M376 351a5 5 0 0 0-7-4 5 5 0 0 0-1 8 5 5 0 0 0 8-3v-1M378 351a6 6 0 0 0-10-5 6 6 0 0 0 0 10 6 6 0 0 0 10-4v-1" fill="none" stroke="#939393" stroke-width=".51" stroke-dasharray="3.4 2.2" stroke-linecap="butt"/>
<text font-size="8.3" x="1039" y="843">1978A_102</text>
<g font-size="7">
<text x="749" y="484">SECTION B-B</text>
<text x="985" y="692">SCALE 1:1</text>
<text x="353" y="770">SECTION A-A</text>
</g>
<text font-size="6.6" x="1019" y="843">E</text>
<g font-size="6.5">
<text x="365" y="133">[</text>
<text x="392" y="133">]</text>
<text x="199" y="268">[</text>
<text x="223" y="268">]</text>
<text x="352" y="423">[</text>
<text x="376" y="423">]</text>
<text x="368" y="461">[</text>
<text x="394" y="461">]</text>
<text x="371" y="479">[</text>
<text x="395" y="479">]</text>
<text x="517" y="722">[</text>
<text x="538" y="722">]</text>
</g>
<g font-size="6.2">
<text x="341" y="167">B</text>
<text x="238" y="260">A</text>
<text x="506" y="263">A</text>
<text x="342" y="390">B</text>
<text x="967" y="728">NOTE:</text>
</g>
<text font-size="5.2" x="1045" y="814">CAVITY</text>
<text font-size="5" fill="#989898" x="1017" y="796">THE PLASTEK GROUP</text>
<g font-size="4.6">
<text x="762" y="112">2.7679</text>
<text x="762" y="117">[70.305]</text>
<text x="766" y="122">REF</text>
<text x="337" y="132">3.9990</text>
<text x="366" y="138">REF</text>
<text x="367" y="132">101.575</text>
<text x="395" y="132">DIA</text>
<text x="755" y="134">2.4919</text>
<text x="755" y="139">[63.294]</text>
<text x="776" y="153">1.82</text>
<text x="385" y="157">0.75</text>
<text x="385" y="161">[19.1]</text>
<text x="776" y="157">[46.2]</text>
<text x="861" y="160">0.040 [1.02] X 45°</text>
<text x="861" y="165">TYP</text>
<text x="745" y="172">30°</text>
<text x="870" y="196">R0.010</text>
<text x="873" y="201">[.25]</text>
<text x="870" y="206">ALL AROUND</text>
<text x="160" y="242">1.50</text>
<text x="160" y="247">[38.1]</text>
<text x="490" y="251">1.00</text>
<text x="490" y="256">[25.4]</text>
<text x="199" y="262">1.7000</text>
<text x="493" y="261">(3)</text>
<text x="201" y="268">43.180</text>
<text x="668" y="271">1.318</text>
<text x="668" y="276">[33.49]</text>
<text x="874" y="271">1.027</text>
<text x="874" y="275">[26.09]</text>
<text x="932" y="275">3.875</text>
<text x="948" y="275">DIA</text>
<text x="618" y="279">3.775</text>
<text x="634" y="279">DIA</text>
<text x="664" y="280">MOLDING</text>
<text x="870" y="280">MOLDING</text>
<text x="932" y="279">[98.43]</text>
<text x="618" y="284">[95.89]</text>
<text x="672" y="285">2.1</text>
<text x="878" y="285">4.1</text>
<text x="240" y="299">0.8500</text>
<text x="240" y="303">[21.590]</text>
<text x="490" y="303">1.00</text>
<text x="160" y="311">1.50</text>
<text x="490" y="308">[25.4]</text>
<text x="160" y="315">[38.1]</text>
<text x="493" y="313">(3)</text>
<text x="861" y="314">STAMP P/N 1978A.102</text>
<text x="861" y="319">IN THIS AREA</text>
<text x="192" y="329">.070 [1.78] LAND ALL AROUND</text>
<text x="867" y="333">1/4-20 TAP</text>
<text x="867" y="338">.50 [12.7] DEEP</text>
<text x="190" y="343">R.02 [R.5] X .02 [.5] DEEP DUMP VENT</text>
<text x="214" y="348">ALL AROUND AS SHOWN</text>
<text x="483" y="347">1/4 [6.4] DIA W/L</text>
<text x="867" y="343">(2)</text>
<text x="483" y="351">(6)</text>
<text x="856" y="355">0.105</text>
<text x="856" y="360">[2.67]</text>
<text x="228" y="378">0.40 [10.2] X 45°</text>
<text x="259" y="382">(4)</text>
<text x="853" y="386">R0.010 [.25]</text>
<text x="394" y="394">.06 [1.5] WIDE BAFFLE</text>
<text x="690" y="392">R0.010</text>
<text x="853" y="391">TYP</text>
<text x="322" y="400">1.6000</text>
<text x="394" y="398">SOLDIER IN PLACE</text>
<text x="693" y="397">[.25]</text>
<text x="696" y="402">TYP</text>
<text x="854" y="399">0.052</text>
<text x="322" y="405">[40.640]</text>
<text x="394" y="403">(6)</text>
<text x="854" y="403">[1.32]</text>
<text x="783" y="409">0.34 [8.6]</text>
<text x="791" y="414">(2)</text>
<text x="352" y="416">3.2000</text>
<text x="354" y="422">81.280</text>
<text x="791" y="423">1.02 [25.9]</text>
<text x="800" y="428">(2)</text>
<text x="774" y="437">1.70 [43.2]</text>
<text x="783" y="441">(2)</text>
<text x="693" y="452">0.140</text>
<text x="766" y="452">2.000 [50.80]</text>
<text x="340" y="460">3.9990</text>
<text x="370" y="460">101.575</text>
<text x="693" y="457">[3.56]</text>
<text x="364" y="466">DIA</text>
<text x="343" y="479">3.9365</text>
<text x="373" y="479">99.987</text>
<text x="366" y="485">DIA</text>
<text x="361" y="499">2.750</text>
<text x="360" y="509">MOLDING</text>
<text x="361" y="504">[69.84]</text>
<text x="368" y="514">1.1</text>
<text x="491" y="522">SHARP</text>
<text x="491" y="527">ALL AROUND MOLDING</text>
<text x="358" y="529">2.6481 [67.263]</text>
<text x="371" y="533">S/O</text>
<text x="505" y="544">0.2516</text>
<text x="310" y="551">R3.6093</text>
<text x="505" y="549">[6.392]</text>
<text x="313" y="556">[91.676]</text>
<text x="505" y="554">S/O REF</text>
<text x="322" y="561">S/O</text>
<text x="215" y="581">0.38</text>
<text x="245" y="577">0.19</text>
<text x="245" y="582">[4.8]</text>
<text x="215" y="585">[9.7]</text>
<text x="219" y="590">(3)</text>
<text x="231" y="624">R0.060</text>
<text x="234" y="628">[1.52]</text>
<text x="502" y="629">2.2403</text>
<text x="238" y="633">TYP</text>
<text x="502" y="634">[56.903]</text>
<text x="544" y="634">2.7679</text>
<text x="506" y="638">S/O</text>
<text x="544" y="639">[70.305]</text>
<text x="184" y="646">1.70</text>
<text x="506" y="643">17.2</text>
<text x="184" y="651">[43.2]</text>
<text x="227" y="658">1.02</text>
<text x="227" y="663">[25.9]</text>
<text x="230" y="703">0.34</text>
<text x="230" y="708">[8.6]</text>
<text x="313" y="716">R7.7658</text>
<text x="398" y="716">SHARP</text>
<text x="517" y="715">0.2760</text>
<text x="247" y="724">0.13</text>
<text x="316" y="721">[197.250]</text>
<text x="327" y="726">S/O</text>
<text x="360" y="721">ALL AROUND MOLDING</text>
<text x="518" y="721">7.010</text>
<text x="247" y="728">[3.3]</text>
<text x="517" y="727">S/O</text>
<text x="251" y="733">(3)</text>
<text x="967" y="735">1) ALL MOLDING SURFACES TO BE SPE/SPI #2</text>
<text x="361" y="739">2.5030</text>
<text x="361" y="743">[63.576]</text>
<text x="971" y="742">POLISH</text>
<text x="362" y="748">MOLDING</text>
<text x="967" y="748">2) ALL MOLDING DIMENSINS ARE REFERENCE ONLY</text>
<text x="370" y="753">3.1</text>
<text x="971" y="755">CHECK 3-D MODEL FOR ADDITIONAL DIMENSIONS.</text>
<text x="967" y="761">3)</text>
<text x="989" y="761">DENOTES CRITICAL DIMENSIONS;</text>
<text x="969" y="767">PERMANENT QA RECORD MUST BE KEPT.</text>
<text x="967" y="774">4) FOR MOLDING AREA GEOMETRY SEE FILE</text>
<text x="972" y="780">INTRALINK--Root Folder/USA/Corp_Design/Tooling/1978a</text>
</g>
<g font-size="4.1">
<text x="972" y="793">APPROVALS</text>
<text x="1019" y="824">2:1</text>
<text x="1057" y="830">5003734</text>
<text x="1078" y="830">44000008</text>
</g>
<g font-size="3.3">
<text x="964" y="801">T. SCHULTZ</text>
<text x="995" y="801">01/02/07</text>
<text x="964" y="808">T. SCHULTZ</text>
<text x="995" y="808">01/05/07</text>
<text x="965" y="815">C. VARKEY</text>
<text x="995" y="815">01/05/07</text>
<text x="1007" y="822">-</text>
<text x="981" y="836">420 SS (STAVAX)</text>
<text x="969" y="844">48-50 Rc</text>
<text x="1004" y="844">24</text>
</g>
<text font-size="3.2" x="1079" y="799">PLASTEK</text>
<g font-size="2.8">
<text x="351" y="130">+0.0000</text>
<text x="384" y="130">+.000</text>
<text x="351" y="133">-0.0005</text>
<text x="384" y="133">-.012</text>
<text x="213" y="260">+0.0000</text>
<text x="213" y="262">-0.0005</text>
<text x="215" y="266">+.000</text>
<text x="215" y="268">-.012</text>
<text x="366" y="414">+0.0000</text>
<text x="366" y="417">-0.0005</text>
<text x="368" y="420">+.000</text>
<text x="368" y="423">-.012</text>
<text x="354" y="458">+0.0000</text>
<text x="354" y="461">-0.0005</text>
<text x="386" y="458">+.000</text>
<text x="386" y="461">-.012</text>
<text x="357" y="477">+0.0000</text>
<text x="357" y="479">-0.0005</text>
<text x="387" y="477">+.000</text>
<text x="387" y="479">-.012</text>
<text x="531" y="713">+0.0005</text>
<text x="530" y="719">+.012</text>
<text x="531" y="716">-0.0000</text>
<text x="530" y="722">-.000</text>
</g>
<g font-size="2.6">
<text x="1016" y="818">(1X24) CAV GENGHIS (FIRESTARTER) 54cc BARREL (50549)</text>
<text x="1007" y="829">-</text>
<text x="806" y="836">A</text>
<text x="815" y="836">5003930</text>
<text x="834" y="836">3/31/07</text>
<text x="855" y="836">ADDED DUAL DIMENSIONS</text>
<text x="898" y="836">BFR</text>
<text x="908" y="836">CV</text>
<text x="804" y="843">REV.</text>
<text x="817" y="843">ECN</text>
<text x="835" y="843">DATE</text>
<text x="859" y="843">REVISION RECORD</text>
<text x="897" y="843">DRN</text>
<text x="906" y="843">APPR</text>
</g>
<text font-size="2.3" fill="#989898" x="1032" y="801">ERIE, PENNSYLVANIA</text>
<g font-size="2.1">
<text x="960" y="797">DRAWN</text>
<text x="986" y="797">DATE</text>
<text x="1084" y="794">THE</text>
<text x="960" y="804">CHECKED</text>
<text x="986" y="804">DATE</text>
<text x="1082" y="802">GROUP</text>
<text x="1011" y="808">DESCRIPTION</text>
<text x="960" y="811">APPROVED</text>
<text x="986" y="811">DATE</text>
<text x="960" y="818">REFERENCE NO.</text>
<text x="960" y="825">FINISH</text>
<text x="1011" y="824">SCALE:</text>
<text x="1058" y="823">ECN NUMBER</text>
<text x="1077" y="823">CUSTOMER NUMBER</text>
<text x="960" y="832">MATERIAL</text>
<text x="1011" y="830">SHRINKAGE:</text>
<text x="960" y="839">HARDNESS</text>
<text x="986" y="839">QUANTITY REQUIRED</text>
<text x="1019" y="834">SIZE</text>
<text x="1035" y="834">DRAWING NO.</text>
<text x="1091" y="834">REV.</text>
</g>
</svg>
